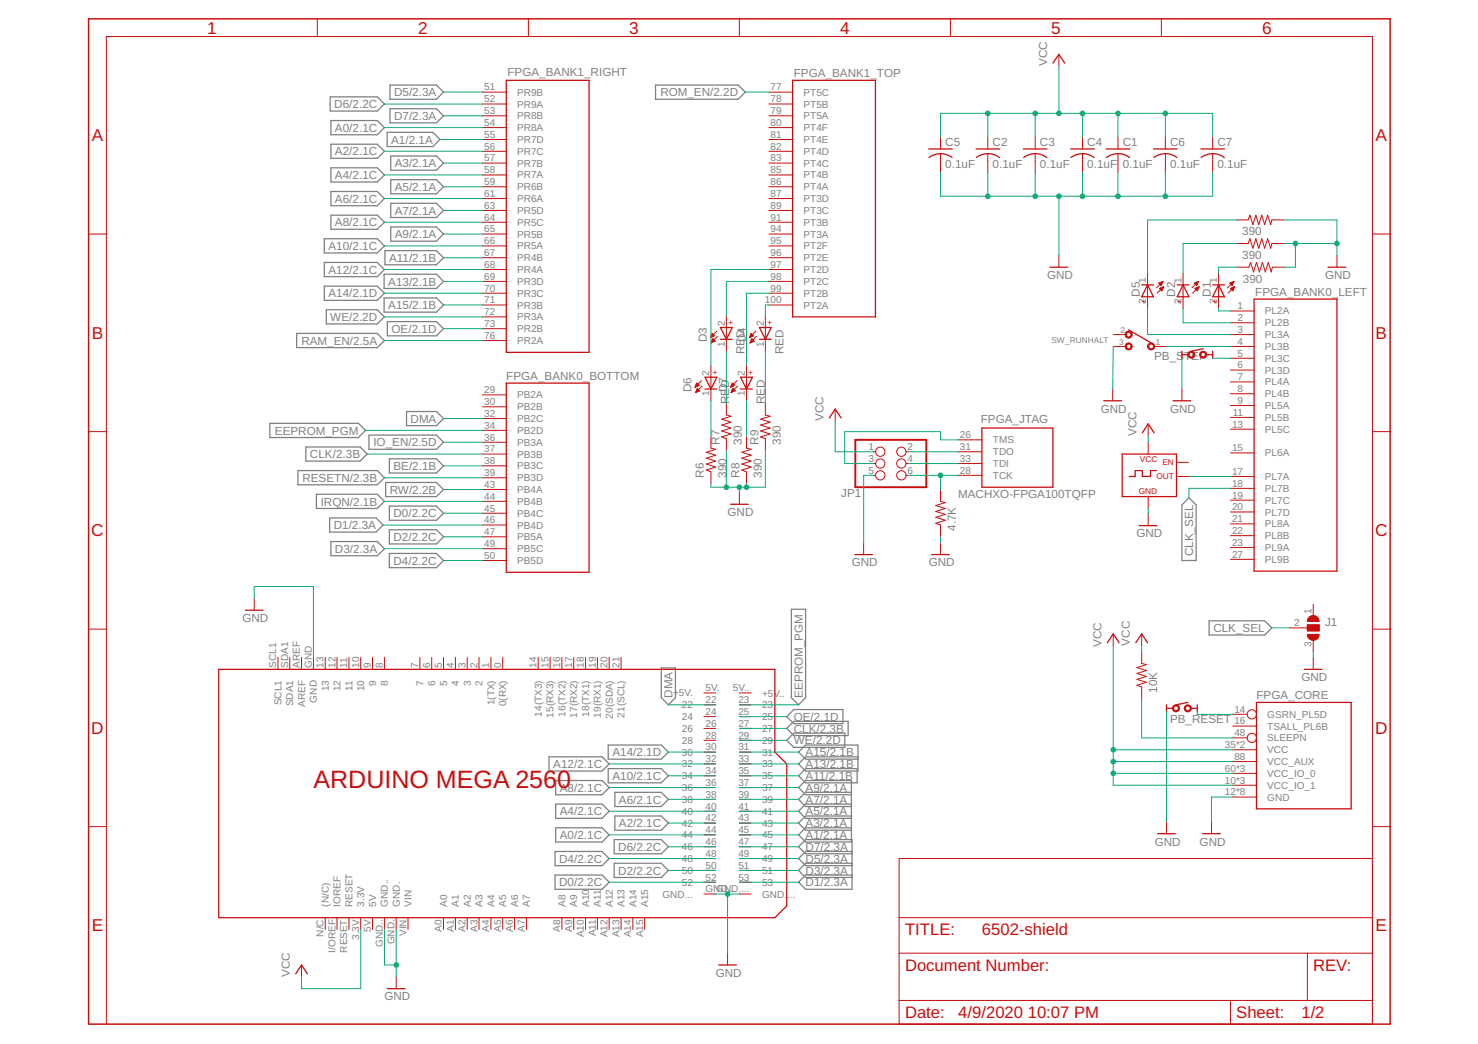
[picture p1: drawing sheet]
<svg xmlns="http://www.w3.org/2000/svg" width="297mm" height="210mm" viewBox="0 0 297 210" stroke-linecap="round" stroke-linejoin="round" font-family="sans-serif">
<g fill="none" stroke="#808080" stroke-width=".25">
<path d="M66.4 19.5h9.4l1.5 1.4-1.5 1.4h-9.4zM78.4 17.1h9.3l1.4 1.4-1.4 1.5h-9.3zM131.7 17.1h16.7l1.4 1.4-1.4 1.5h-16.7zM66.5 33.7h9.3l1.5 1.5-1.5 1.4h-9.3zM66.5 24.2h9.3l1.5 1.5-1.5 1.4h-9.3zM66.5 29h9.3l1.5 1.4-1.5 1.4h-9.3zM66.5 38.5h9.3l1.5 1.4-1.5 1.5h-9.3zM77.8 26.6h9.2l1.4 1.4-1.4 1.5h-9.2zM78.4 21.9h9.3l1.4 1.4-1.4 1.4h-9.3zM78.5 31.4h9.2l1.4 1.4-1.4 1.4h-9.2zM78.5 36.1h9.2l1.4 1.4-1.4 1.5h-9.2zM65.2 52.8h10.6l1.5 1.4-1.5 1.4h-10.6z"/>
<path d="M65.2 48h10.6l1.5 1.4-1.5 1.5h-10.6zM65.2 57.5h10.6l1.5 1.4-1.5 1.5h-10.6zM66.5 43.3h9.3l1.5 1.4-1.5 1.4h-9.3zM77.2 59.9h10.5l1.4 1.4-1.4 1.5h-10.5zM77.2 55.1h10.5l1.4 1.5-1.4 1.4h-10.5zM77.4 50.4h10.3l1.4 1.4-1.4 1.4h-10.3zM78.5 45.6h9.2l1.4 1.5-1.4 1.4h-9.2zM78.5 40.9h9.2l1.4 1.4-1.4 1.4h-9.2zM59.6 67h16.2l1.5 1.5-1.5 1.4h-16.2zM65.6 62.3h10.2l1.5 1.4-1.5 1.4h-10.2zM77.9 64.7h9.8l1.4 1.4-1.4 1.4h-9.8zM54.2 85.1h17.8l1.4 1.4-1.4 1.5h-17.8z"/>
<path d="M59.9 94.6h15.9l1.5 1.5-1.5 1.4h-15.9zM61.5 89.9h10.9l1.4 1.4-1.4 1.4h-10.9zM63.6 99.4h12.2l1.5 1.4-1.5 1.4h-12.2zM74.1 87.5h13.6l1.4 1.4-1.4 1.4h-13.6zM77.5 97h10.2l1.4 1.4-1.4 1.4h-10.2zM78.3 92.2h9.4l1.4 1.5-1.4 1.4h-9.4zM81.7 82.7h6l1.4 1.5-1.4 1.4h-6zM66.3 104.1h9.3l1.4 1.5-1.4 1.4h-9.3zM66.5 108.9h9.3l1.5 1.4-1.5 1.4h-9.3zM78.3 111.3h9.4l1.4 1.4-1.4 1.4h-9.4zM78.3 101.7h9.4l1.4 1.5-1.4 1.4h-9.4zM78.3 106.5h9.4l1.4 1.4-1.4 1.5h-9.4z"/>
<path d="M239 100.1l1.4 1.4v11.2h-2.9v-11.2zM132.9 134.3h2.8v6l-1.4 1.4-1.4-1.4zM159 122.5h2.9v17.8l-1.4 1.4-1.5-1.4zM243 124.8h11.2l1.4 1.4-1.4 1.5h-11.2zM110.3 152.2h10.7l1.4 1.4-1.4 1.4h-10.7zM111.7 156.9h9.3l1.4 1.4-1.4 1.5h-9.3zM122.2 149.8h10.7l1.4 1.4-1.4 1.4h-10.7zM122.2 154.5h10.7l1.4 1.5-1.4 1.4h-10.7zM123.6 159.3h9.3l1.4 1.4-1.4 1.5h-9.3zM158.1 144.1l1.4-1.4h9.9v2.8h-9.9zM158.1 146.5l1.4-1.5h11v2.9h-11zM159.5 147.4h10.3v2.9h-10.3l-1.4-1.5z"/>
<path d="M161.9 154.5h10.4v2.9h-10.4l-1.4-1.4zM171.1 159.8h-9.2l-1.4-1.5 1.4-1.4h9.2v12.4h-9.2l-1.4-1.4 1.4-1.5h9.2M171.1 159.3h-9.2l-1.4 1.4 1.4 1.5h9.2M172.4 152.2h-10.5l-1.4 1.4 1.4 1.4h10.5v-5.2h-10.5l-1.4 1.4 1.4 1.4h10.5M111.5 175.9h9.5l1.4 1.5-1.4 1.4h-9.5zM111.5 171.2h9.5l1.4 1.4-1.4 1.5h-9.5zM111.7 161.7h9.3l1.4 1.4-1.4 1.4h-9.3zM111.7 166.4h9.3l1.4 1.5-1.4 1.4h-9.3zM123.4 168.8h9.5l1.4 1.4-1.4 1.5h-9.5zM123.4 173.6h9.5l1.4 1.4-1.4 1.4h-9.5zM123.6 164.1h9.3l1.4 1.4-1.4 1.4h-9.3zM171.1 161.7h-9.2l-1.4 1.4 1.4 1.4h9.2"/>
<path d="M171.1 164.1h-9.2l-1.4 1.4 1.4 1.4h9.2M171.2 171.7h-9.3l-1.4-1.5 1.4-1.4h9.3v10h-9.3l-1.4-1.4 1.4-1.5h9.3M171.2 171.2h-9.3l-1.4 1.4 1.4 1.5h9.3M171.2 173.6h-9.3l-1.4 1.4 1.4 1.4h9.3"/>
</g>
<g fill="none" stroke="#c90d0c" stroke-width=".2">
<path d="M63.8 3.8v3.5M97 18.5h4.7M106.2 3.8v3.5M148.6 3.8v3.5M154.5 18.5h4.8M191 3.8v3.5M212.8 10.9v2.4M233.4 3.8v3.5M97 20.9h4.7M97 23.3h4.7M97 25.7h4.7M97 28h4.7"/>
<path d="M97 30.4h4.7M97 32.8h4.7M97 35.2h4.7M97 37.5h4.7M97 39.9h4.7M154.5 20.9h4.8M154.5 23.3h4.8M154.5 25.7h4.8M154.5 28h4.8M154.5 30.4h4.8M154.5 32.8h4.8M154.5 35.2h4.8"/>
<path d="M154.5 37.5h4.8M154.5 39.9h4.8M189 27.6v2.4M189 30.9v3.8M198.5 27.6v2.4M198.5 30.9v3.8M208 27.6v2.4M208 30.9v3.8M217.6 27.6v2.4M217.6 30.9v3.8M224.7 27.6v2.4M224.7 30.9v3.8"/>
<path d="M234.2 27.6v2.4M234.2 30.9v3.8M243.7 27.6v2.4M243.7 30.9v3.8M17.8 47.1h3.6M97 47.1h4.7M97 42.3h4.7M97 44.7h4.7M97 49.4h4.7M97 51.8h4.7M97 54.2h4.7M97 56.6h4.7"/>
<path d="M97 58.9h4.7M154.5 47.1h4.8M154.5 42.3h4.8M154.5 44.7h4.8M154.5 49.4h4.8M154.5 51.8h4.8M154.5 54.2h4.8M154.5 56.6h4.8M154.5 58.9h4.8M212.8 51.4v2.3M230.6 54.9v7.1M232.9 56.9h.7"/>
<path d="M233 57h.5M233 58l.8-.4-.3 .9zM233 58h.7M233.1 57.1h.4M233.2 56.8h.4M233.2 58.1h.4M233.2 57.9h.5M233.2 57.3h.2M233.3 58.3h.3M233.3 57.4h.1M233.4 58.4h.1M233.4 56.7h.3"/>
<path d="M233.4 57.8h.4M233.7 56.6h.1M233.7 57.7h.1M233.7 56.6l-1.3 1.3M233.7 56.6l-.3 .8-.5-.5M233.7 56.6l-.8 .3M233.8 57.6l-1.3 1.3M237.8 54.9v7.1M240 56.9h.7M240.1 57h.6M240.2 58l.8-.4-.4 .9zM240.2 58h.6"/>
<path d="M240.2 57.1h.4M240.3 56.8h.4M240.3 58.1h.5M240.3 57.9h.6M240.4 57.3h.2M240.4 58.3h.3M240.5 57.4h.1M240.5 58.4h.2M240.5 56.7h.3M240.6 57.8h.3M240.8 56.6h.1M240.8 57.7h.2"/>
<path d="M240.9 56.6l-1.4 1.3M240.9 56.6l-.4 .8-.5-.5M240.9 56.6l-.9 .3M241 57.6l-1.3 1.3M244.9 54.9v7.1M247.2 56.9h.6M247.3 57h.5M247.3 58l.8-.4-.3 .9zM247.3 58h.6M247.4 57.1h.4M247.4 56.8h.5M247.4 58.1h.5"/>
<path d="M247.4 57.9h.6M247.5 57.3h.2M247.5 58.3h.3M247.6 57.4h.1M247.6 58.4h.2M247.7 56.7h.2M247.7 57.8h.3M247.9 56.6h.1M248 57.7h.1M248 56.6l-1.3 1.3M248 56.6l-.4 .8-.4-.5M248 56.6l-.8 .3"/>
<path d="M248.1 57.6l-1.3 1.3M248.5 49h2.3l.4-1 .6 1.9 .6-1.9 .6 1.9 .6-1.9 .6 1.9 .6-1.9 .6 1.9 .2-.9h2.4M248.5 44.2h2.3l.4-.9 .6 1.9 .6-1.9 .6 1.9 .6-1.9 .6 1.9 .6-1.9 .6 1.9 .2-1h2.4M248.6 53.7h2.4l.3-.9 .6 1.9 .6-1.9 .6 1.9 .6-1.9 .6 1.9 .6-1.9 .6 1.9 .2-1h2.4M268.7 51.4v2.3M275.8 47.1h3.6M97 61.3h4.7M97 63.7h4.7M97 66.1h4.7M97 68.5h4.7M97 79.4h4.7M139.7 77.8h.1"/>
<path d="M139.7 77.7h.4M139.8 77.6h.6M139.8 78.9h.1M139.8 77.4h.7M139.8 78.8h.3M139.9 77.3h.5M139.9 78.7h.5M139.9 77.2h.4M140 78.6h.6M140 77.1h.1M140 78.4h.5M140 77l.5 .5-.8 .4z"/>
<path d="M140 78.3h.4M140.1 78.2h.2M140.1 78.1h.1M140.6 78.6l-.5-.5-.3 .8M140.6 78.6l-.8 .3M141 76.5l-1.3 1.4M141.1 77.6l-1.3 1.3M142.8 67.8h.1M142.8 67.7h.4M142.9 73.4v7.2M142.9 67.6h.5M142.9 68.9h.1"/>
<path d="M142.9 67.5h.7M142.9 68.8h.3M143 67.4h.4M143 68.7h.5M143 67.2h.3M143 68.6h.7M143.1 68.5h.5M143.1 67.1h.1M143.1 67l.5 .5-.8 .4zM143.1 68.4h.4M143.2 68.2h.2M143.2 68.1l-.3 .8"/>
<path d="M143.2 68.1l.5 .5M143.2 68.1h.1M143.7 68.6l-.8 .3M144.1 66.6l-1.3 1.3M144.2 67.6l-1.3 1.3M146 63.5v7.1M146.8 77.8h.2M146.9 77.7h.3M146.9 77.6h.6M146.9 78.9h.1M147 77.4h.6M147 78.8h.3"/>
<path d="M147 77.3h.5M147 78.7h.5M147.1 77.2h.3M147.1 78.6h.7M147.1 77.1h.2M147.1 78.4h.5M147.2 78.3h.3M147.2 77l.4 .5-.8 .4zM147.2 78.2h.2M147.3 78.1h.1M147.8 78.6l-.5-.5-.4 .8M147.8 78.6l-.9 .3"/>
<path d="M148.1 76.5l-1.3 1.4M148.2 77.6l-1.3 1.3M150 73.4v7.2M150.6 67.8h.2M150.7 67.7h.3M150.7 67.6h.6M150.7 68.9h.1M150.8 67.5h.6M150.8 68.8h.2M150.8 67.4h.5M150.8 68.7h.5M150.9 67.2h.3"/>
<path d="M150.9 68.6h.7M150.9 67.1h.2M150.9 68.5h.5M151 67l.4 .5-.8 .4zM151 68.4h.3M151 68.2h.2M151.1 68.1h.1M151.1 68.1l-.4 .8M151.1 68.1l.5 .5-.9 .3M151.9 66.6l-1.3 1.3M152 67.6l-1.3 1.3M153.8 63.5v7.1"/>
<path d="M154.5 61.3h4.8M223.6 78.2v2.4M223.7 67.3h2.4M223.7 69.7h2.4M232.1 69.7h2.3M237.5 78.2v2.4M247.3 67.3h4.7M247.3 69.7h4.7M247.3 62.5h4.7M247.3 64.9h4.7M247.3 72h4.7M247.3 74.4h4.7"/>
<path d="M247.3 76.8h4.7M247.3 79.2h4.7M17.8 86.8h3.6M97 81.8h4.7M97 84.2h4.7M97 86.5h4.7M97 88.9h4.7M97 91.3h4.7M97 93.7h4.7M97 96.1h4.7M97 98.4h4.7M142.9 87.7v2.4l.9 .2-1.9 .6 1.9 .6-1.9 .6 1.9 .6-1.9 .6 1.9 .6-1.9 .6 1 .4v2.3"/>
<path d="M146 81.1v2.3l.9 .3-1.9 .6 1.9 .6-1.9 .6 1.9 .6-1.9 .6 1.9 .5-1.9 .6 1 .4v2.4M148.6 99v2.4M150 87.7v2.4l1 .2-1.9 .6 1.9 .6-1.9 .6 1.9 .6-1.9 .6 1.9 .6-1.9 .6 .9 .4v2.3M153.8 81.1v2.3l1 .3-1.9 .6 1.9 .6-1.9 .6 1.9 .6-1.9 .6 1.9 .5-1.9 .6 .9 .4v2.4M167.9 82.3v2.3M175.5 95.6h.5M175.5 93.2h.5M175.5 90.8h.5M182.1 95.6h.5M182.1 93.2h.5M182.1 90.8h.5M189 98.4v2.4l1 .2-1.9 .6 1.9 .6-1.9 .6 1.9 .6-1.9 .6 1.9 .6-1.9 .6 .9 .4v2.3"/>
<path d="M192.6 88.4h4.7M192.6 95.6h4.7M192.6 93.2h4.7M192.6 90.8h4.7M230.8 85.2v2.4M230.8 88.9v2.4M230.8 99.8v2.4M236.5 93h2.3M236.7 95.8h2.4M247.3 81.5h4.7M247.3 83.9h4.7M247.3 86.3h4.7"/>
<path d="M247.3 91.1h4.7M247.3 95.8h4.7M247.3 98.2h4.7M275.8 86.8h3.6M97 100.8h4.7M97 103.2h4.7M97 105.6h4.7M97 107.9h4.7M97 110.3h4.7M97 112.7h4.7M173.6 109.1v2.4M189 109.1v2.4"/>
<path d="M230.8 103.3v2.4M247.3 100.6h4.7M247.3 102.9h4.7M247.3 105.3h4.7M247.3 107.7h4.7M247.3 110.1h4.7M247.3 112.5h4.7M17.8 126.5h3.6M51.1 120.3v2.4M55.9 132.2v2.4M58.2 132.2v2.4M60.6 132.2v2.4"/>
<path d="M63 132.2v2.4M65.4 132.2v2.4M67.7 132.2v2.4M70.1 132.2v2.4M72.5 132.2v2.4M74.9 132.2v2.4M77.3 132.2v2.4M84.4 132.2v2.4M86.8 132.2v2.4M89.1 132.2v2.4M91.5 132.2v2.4M93.9 132.2v2.4"/>
<path d="M96.3 132.2v2.4M98.7 132.2v2.4M101 132.2v2.4M108.2 132.2v2.4M110.6 132.2v2.4M112.9 132.2v2.4M115.3 132.2v2.4M117.7 132.2v2.4M120.1 132.2v2.4M122.4 132.2v2.4M124.8 132.2v2.4M141.5 139.3h2.3"/>
<path d="M148.6 139.3h2.4M223.7 127.4v2.4M229.4 131v2.4l1 .2-1.9 .6 1.9 .6-1.9 .6 1.9 .6-1.9 .6 1.9 .6-1.9 .6 .9 .3v2.4M229.4 127.4v2.4M259.2 126.2h3.5M262.7 125.6h2.4v1.3h-2.4zM263.9 121.5v2.4M263.9 128.6v2.4M263.9 132.2v2.4M275.8 126.5h3.6M141.5 141.7h2.3M141.5 144.1h2.3"/>
<path d="M141.5 146.5h2.3M141.5 148.8h2.3M141.5 151.2h2.3M141.5 153.6h2.3M141.5 156h2.3M141.5 158.3h2.3M148.6 141.7h2.4M148.6 144.1h2.4M148.6 146.5h2.4M148.6 148.8h2.4M148.6 151.2h2.4M148.6 153.6h2.4"/>
<path d="M148.6 156h2.4M148.6 158.3h2.4M247.8 143.6h2.9M247.8 146h4.7M247.8 148.4h2.9M247.8 150.7h4.7M247.8 153.1h4.7M247.8 155.5h4.7M247.8 157.9h4.7M17.8 166.2h3.6M141.5 160.7h2.3M141.5 163.1h2.3"/>
<path d="M141.5 165.5h2.3M141.5 167.9h2.3M141.5 170.2h2.3M141.5 172.6h2.3M141.5 175h2.3M141.5 177.4h2.3M141.5 179.7h2.3M148.6 160.7h2.4M148.6 163.1h2.4M148.6 165.5h2.4M148.6 167.9h2.4M148.6 170.2h2.4"/>
<path d="M148.6 172.6h2.4M148.6 175h2.4M148.6 177.4h2.4M148.6 179.7h2.4M234.4 165.2v2.4M243.5 165.2v2.4M247.8 160.3h4.7M275.8 172.6h-95.1v33.3h95.1v-198.6h-254.4v198.6M275.8 166.2h3.6M60.6 194v2.4M65.4 184.5v2.4M67.7 184.5v2.4"/>
<path d="M70.1 184.5v2.4M72.5 184.5v2.4M74.9 184.5v2.4M77.3 184.5v2.4M79.6 184.5v2.4M79.6 196.4v2.4M82 184.5v2.4M89.1 184.5v2.4M91.5 184.5v2.4M93.9 184.5v2.4M96.3 184.5v2.4M98.7 184.5v2.4"/>
<path d="M101 184.5v2.4M103.4 184.5v2.4M105.8 184.5v2.4M112.9 184.5v2.4M115.3 184.5v2.4M117.7 184.5v2.4M120.1 184.5v2.4M122.4 184.5v2.4M124.8 184.5v2.4M127.2 184.5v2.4M129.6 184.5v2.4M146.2 191.6v2.4"/>
<path d="M180.7 191.6h95.1M180.7 184.5h95.1M262.7 191.6v9.5M180.7 201.1h95.1M247.3 201.1v4.8"/>
<circle cx="176.9" cy="95.6" r=".93"/>
<circle cx="176.9" cy="90.8" r=".93"/>
<circle cx="176.9" cy="93.2" r=".93"/>
<circle cx="181.1" cy="95.6" r=".93"/>
<circle cx="181.1" cy="90.8" r=".93"/>
<circle cx="181.1" cy="93.2" r=".93"/>
<circle cx="251.6" cy="143.6" r=".93"/>
<circle cx="251.6" cy="148.4" r=".93"/>
</g>
<g fill="none" stroke="#c90d0c" stroke-width=".25">
<path d="M101.7 16.2h16.7v54.6h-16.7zM159.3 16.2h16.6v47.5h-16.6zM211.6 12.7l1.2-1.8 1.2 1.8M186.6 30h4.8M186.7 31.7a3.8 3.8 0 0 1 4.6 0M196.2 30h4.7M196.2 31.7a3.8 3.8 0 0 1 4.7 0M205.7 30h4.7M205.7 31.7a3.8 3.8 0 0 1 4.7 0M215.2 30h4.7M215.2 31.7a3.8 3.8 0 0 1 4.7 0M222.3 30h4.8"/>
<path d="M222.4 31.7a3.8 3.8 0 0 1 4.6 0M231.8 30h4.8M231.9 31.7a3.8 3.8 0 0 1 4.6 0M241.3 30h4.8M241.4 31.7a3.8 3.8 0 0 1 4.6 0M211 53.7h3.6M229.4 57.3h2.4M230.6 57.3l1.2 2.4h-2.4zM236.6 57.3h2.4M237.8 57.3l1.2 2.4h-2.4zM243.7 57.3h2.4M244.9 57.3l1.2 2.4h-2.4z"/>
<path d="M266.9 53.7h3.6M101.7 77h16.7v38.1h-16.7zM141.7 75.8h2.4l-1.2 2.4zM141.7 78.2h2.4M144.8 65.8h2.4l-1.2 2.4zM144.8 68.2h2.4M148.8 78.2h2.4M148.8 75.8h2.4l-1.2 2.4zM152.6 68.2h2.4M152.6 65.8h2.4l-1.2 2.4zM226.8 66.3l4.6 2.6M237.5 71.3h1.2"/>
<path d="M237.5 70.6v1.4M241.8 70.1l-2.4 .5M242.5 71.3h1.2M243.7 70.6v1.4M252 60.1h16.7v54.7h-16.7zM166.7 84l1.2-1.7 1.1 1.7M197.3 86.1h14.3v11.9h-14.3zM221.8 80.6h3.6M225.5 91.3h11v8.5h-11zM229.6 87l1.2-1.8 1.1 1.8M232.4 94.6h-1.2v1.2h-1.6v-1.2h-1.5v1.2h-1.2M235.8 80.6h3.5"/>
<path d="M146.8 101.4h3.6M171.8 111.5h3.5M187.2 111.5h3.6M229 105.7h3.5M44 134.6h111.7v16.6l2.4 2.4v28.5l-2.4 2.4h-111.7zM49.3 122.7h3.6M222.5 129.2l1.2-1.8 1.2 1.8M228.3 129.2l1.1-1.8 1.2 1.8M262.1 134.6h3.6M234.4 142.4h1.2M234.4 141.7v1.4M238.7 141.2l-2.4 .5"/>
<path d="M239.4 142.4h1.2M240.6 141.7v1.4M252.5 141.2h19v21.4h-19zM232.7 167.6h3.5M241.7 167.6h3.6M59.4 195.8l1.2-1.8 1.2 1.8M77.9 198.8h3.5M144.4 194h3.6"/>
</g>
<g fill="#c90d0c" stroke="#c90d0c" stroke-width=".2">
<path d="M235.8 141.9a.71 .71 0 0 1 1.2 .2 .71 .71 0 0 1-.5 1 .71 .71 0 0 1-.9-.7h.3a.48 .48 0 0 1 .6-.4 .48 .48 0 0 1 .2 .7 .48 .48 0 0 1-.8-.1v-.2h-.3z" fill-rule="evenodd"/>
<path d="M238.2 141.9a.71 .71 0 0 1 1.1 .2 .71 .71 0 0 1-.4 1 .71 .71 0 0 1-.9-.7h.3a.48 .48 0 0 1 .6-.4 .48 .48 0 0 1 .1 .8 .48 .48 0 0 1-.7-.2v-.2h-.3z" fill-rule="evenodd"/>
<path d="M230.8 69.2a.71 .71 0 0 1 1.2 .1 .71 .71 0 0 1-.5 1 .71 .71 0 0 1-.9-.6h.3a.48 .48 0 0 1 .6-.5 .48 .48 0 0 1 .2 .8 .48 .48 0 0 1-.8-.2v-.1h-.3z" fill-rule="evenodd"/>
<path d="M226.3 69.2a.72 .72 0 0 1 1.1 0 .72 .72 0 0 1-.3 1.1 .72 .72 0 0 1-1-.6h.3a.47 .47 0 0 1 .6-.4 .47 .47 0 0 1 .1 .7 .47 .47 0 0 1-.7-.2v-.1h-.3z" fill-rule="evenodd"/>
<path d="M226.3 66.8a.72 .72 0 0 1 1.1 .1 .72 .72 0 0 1-.4 1.1 .72 .72 0 0 1-.9-.7h.3a.47 .47 0 0 1 .6-.4 .47 .47 0 0 1 .1 .8 .47 .47 0 0 1-.7-.3v-.1h-.3z" fill-rule="evenodd"/>
<path d="M238.9 70.8a.71 .71 0 0 1 1.1 .2 .71 .71 0 0 1-.4 1 .71 .71 0 0 1-.9-.7h.3a.48 .48 0 0 1 .6-.5 .48 .48 0 0 1 .2 .8 .48 .48 0 0 1-.8-.1v-.2h-.3z" fill-rule="evenodd"/>
<path d="M241.3 70.8a.71 .71 0 0 1 1.1 .2 .71 .71 0 0 1-.4 1 .71 .71 0 0 1-.9-.7h.2a.47 .47 0 0 1 .7-.4 .47 .47 0 0 1 .1 .8 .47 .47 0 0 1-.7-.2l-.1-.2h-.2z" fill-rule="evenodd"/>
<path d="M262.7 127.6h2.4a1.19 1.19 0 0 1-1.2 1.2 1.19 1.19 0 0 1-1.2-1.2z" fill-rule="evenodd"/>
<path d="M263.1 124a1.2 1.2 0 0 1 1.3-.1 1.2 1.2 0 0 1 .7 1h-2.4l.1-.4z" fill-rule="evenodd"/>
</g>
<path d="M17.8 3.8h261.6v202.1h-261.6z" fill="none" stroke="#c90d0c" stroke-width=".3"/>
<path d="M171.9 88.4h14.3v9.6h-14.3z" fill="none" stroke="#c90d0c" stroke-width=".38"/>
<path d="M262.7 125.6h2.4v1.2h-2.4z" fill="#c90d0c" stroke="#c90d0c" stroke-width=".2"/>
<g fill="none" stroke="#0dab76" stroke-width=".2">
<path d="M89.1 18.5h7.9M149.8 18.5h4.7M212.8 13.3v9.5M77.3 20.9h19.7M77.3 25.7h19.7M77.3 30.4h19.7M77.3 35.2h19.7M77.3 39.9h19.7M88.4 28h8.6M89.1 37.5h7.9M89.1 32.8h7.9M89.1 23.3h7.9"/>
<path d="M189 34.7v4.8h54.7v-4.8M189 27.6v-4.8h54.7v4.8M198.5 22.8v4.8M198.5 34.7v4.8M208 22.8v4.8M208 34.7v4.8M212.8 39.5v11.9M217.6 22.8v4.8M217.6 34.7v4.8M224.7 22.8v4.8M224.7 34.7v4.8M234.2 22.8v4.8"/>
<path d="M234.2 34.7v4.8M77.3 44.7h19.7M77.3 49.4h19.7M77.3 54.2h19.7M77.3 58.9h19.7M89.1 56.6h7.9M89.1 51.8h7.9M89.1 47.1h7.9M89.1 42.3h7.9M154.5 54.2h-11.6v19.2M154.5 56.6h-8.5v6.9M154.5 58.9h-4.5v14.5"/>
<path d="M248.5 44.2h-17.9v10.7M248.5 49h-10.7v5.9M248.6 53.7h-3.7v1.2M258 44.2h10.7v7.2M258 49h10.7M260.3 49v4.7h-2.2M77.3 63.7h19.7M77.3 68.5h19.7M89.1 66.1h7.9M89.1 61.3h7.9M146 70.6v10.5M153.8 70.6v10.5"/>
<path d="M154.5 61.3h-.7v2.2M223.7 69.7l-.1 8.5M230.6 62v5.3h16.7M234.4 69.7h12.9M237.5 72v6.2M237.8 62v2.9h9.5M243.7 72h3.6M244.9 62v.5h2.4M73.4 86.5h23.6M73.8 91.3h23.2M77.3 96.1h19.7M89.1 98.4h7.9"/>
<path d="M89.1 88.9h7.9M89.1 93.7h7.9M89.1 84.2h7.9M142.9 80.6v7.1M146 90.6v7.4M148.6 98v1M150 80.6v7.1M150 97.2v.8M153.8 90.6v7.4h-10.9v-.8M167.9 84.6v6.2h7.6M175.5 95.6h-1.9v13.5M182.6 95.6h10"/>
<path d="M182.6 90.8h10M182.6 93.2h10M189 95.6v2.8M192.6 88.4h-3.6v-1.6h-19.2v6.4h5.7M230.8 87.6v1.3M239.1 95.8h8.2M247.3 98.2h-8.3v1.9M77 105.6h20M77.3 110.3h19.7M77.3 100.8h19.7M89.1 112.7h7.9M89.1 107.9h7.9"/>
<path d="M89.1 103.2h7.9M189 107.9v1.2M230.8 102.2v1.1M51.1 120.3v-2.4h11.9v14.3M223.7 129.8v28.1h24.1M229.4 129.8v1.2M255.6 126.2h3.6M263.9 131v1.2M122.4 153.6h21.4M122.4 158.3h21.4M134.3 151.2h9.5M134.3 156h9.5"/>
<path d="M134.3 141.7h9.5M148.6 144.1h9.5M148.6 151.2h11.9M148.6 153.6h11.9M148.6 156h11.9M148.6 158.3h11.9M148.6 148.8h9.5M148.6 146.5h9.5M148.6 141.7h11.9M223.7 155.5h24.1M223.7 153.1h24.1M223.7 150.7h24.1"/>
<path d="M229.4 140.5v7.9h18.4M234.4 143.1v22.1M240.6 143.1v.5h7.2M122.4 163.1h21.4M122.4 177.4h21.4M122.4 172.6h21.4M122.4 167.9h21.4M134.3 160.7h9.5M134.3 165.5h9.5M134.3 170.2h9.5M134.3 175h9.5M143.8 179.7h4.8"/>
<path d="M146.2 179.7v11.9M148.6 160.7h11.9M148.6 163.1h11.9M148.6 165.5h11.9M148.6 177.4h12.1M148.6 170.2h11.9M148.6 172.6h11.9M148.6 167.9h11.9M148.6 175h11.9M247.8 160.3h-4.3v4.9M72.5 186.9v11.9h-11.9v-2.4M77.3 186.9v7.1h2.3"/>
<path d="M79.6 186.9v9.5"/>
</g>
<g fill="#0dab76" stroke="#0dab76" stroke-width=".2">
<circle cx="79.6" cy="194" r=".47"/>
<circle cx="212.8" cy="39.5" r=".47"/>
<circle cx="217.6" cy="39.5" r=".47"/>
<circle cx="224.7" cy="39.5" r=".47"/>
<circle cx="208" cy="39.5" r=".47"/>
<circle cx="198.5" cy="39.5" r=".47"/>
<circle cx="234.2" cy="39.5" r=".47"/>
<circle cx="146.2" cy="179.7" r=".47"/>
<circle cx="268.7" cy="49" r=".47"/>
<circle cx="260.3" cy="49" r=".47"/>
<circle cx="146" cy="98" r=".47"/>
<circle cx="150" cy="98" r=".47"/>
<circle cx="148.6" cy="98" r=".47"/>
<circle cx="212.8" cy="22.8" r=".47"/>
<circle cx="217.6" cy="22.8" r=".47"/>
<circle cx="224.7" cy="22.8" r=".47"/>
<circle cx="208" cy="22.8" r=".47"/>
<circle cx="198.5" cy="22.8" r=".47"/>
<circle cx="234.2" cy="22.8" r=".47"/>
<circle cx="223.7" cy="155.5" r=".47"/>
<circle cx="223.7" cy="153.1" r=".47"/>
<circle cx="223.7" cy="150.7" r=".47"/>
<circle cx="189" cy="95.6" r=".47"/>
</g>
<g font-size="5" fill="#c90d0c">
<text x="63" y="158.4">ARDUINO MEGA 256</text>
<text x="112" y="158.4">0</text>
</g>
<g font-size="3.5" fill="#c90d0c">
<text x="41.6" y="6.8">1</text>
<text x="84" y="6.8">2</text>
<text x="126.4" y="6.8">3</text>
<text x="168.8" y="6.8">4</text>
<text x="211.3" y="6.8">5</text>
<text x="253.7" y="6.8">6</text>
<text x="18.4" y="28.4">A</text>
<text x="276.5" y="28.4">A</text>
<text x="18.4" y="68.1">B</text>
<text x="276.5" y="68.1">B</text>
<text x="18.3" y="107.8">C</text>
<text x="276.4" y="107.8">C</text>
<text x="18.3" y="147.5">D</text>
<text x="276.4" y="147.5">D</text>
<text x="18.4" y="187.3">E</text>
<text x="276.5" y="187.3">E</text>
</g>
<g font-size="3.3" fill="#c90d0c">
<text x="181.9" y="188.1">TITLE:</text>
<text x="197.3" y="188.1">6502-shield</text>
<text x="181.9" y="195.2">Document Number:</text>
<text x="263.9" y="195.2">REV:</text>
<text x="181.9" y="204.7">Date:</text>
<text x="192.6" y="204.7">4/9/2020</text>
<text x="206.6" y="204.7">10:07 PM</text>
<text x="248.5" y="204.7">Sheet:</text>
<text x="261.5" y="204.7">1/2</text>
</g>
<g font-size="2.3" fill="#808080">
<text x="102" y="15.2">FPGA_BANK1_RIGHT</text>
<text x="159.5" y="15.4">FPGA_BANK1_TOP</text>
<text x="210.4" y="13.3" transform="rotate(-90 210.4 13.3)">VCC</text>
<text x="67.2" y="21.7">D6/2.2C</text>
<text x="79.2" y="19.4">D5/2.3A</text>
<text x="132.7" y="19.4">ROM_EN/2.2D</text>
<text x="67.3" y="26.5">A0/2.1C</text>
<text x="78.6" y="28.9">A1/2.1A</text>
<text x="79.2" y="24.1">D7/2.3A</text>
<text x="190" y="29.3">C5</text>
<text x="199.5" y="29.3">C2</text>
<text x="209" y="29.3">C3</text>
<text x="218.5" y="29.3">C4</text>
<text x="225.6" y="29.3">C1</text>
<text x="235.2" y="29.3">C6</text>
<text x="244.7" y="29.3">C7</text>
<text x="67.3" y="31.3">A2/2.1C</text>
<text x="79.3" y="33.6">A3/2.1A</text>
<text x="190" y="33.9">0.1uF</text>
<text x="199.5" y="33.9">0.1uF</text>
<text x="209" y="33.9">0.1uF</text>
<text x="218.5" y="33.9">0.1uF</text>
<text x="225.6" y="33.9">0.1uF</text>
<text x="235.2" y="33.9">0.1uF</text>
<text x="244.7" y="33.9">0.1uF</text>
<text x="67.3" y="36">A4/2.1C</text>
<text x="67.3" y="40.8">A6/2.1C</text>
<text x="79.3" y="38.4">A5/2.1A</text>
<text x="67.3" y="45.5">A8/2.1C</text>
<text x="79.3" y="47.9">A9/2.1A</text>
<text x="79.3" y="43.1">A7/2.1A</text>
<text x="249.7" y="47.3">390</text>
<text x="66" y="50.3">A10/2.1C</text>
<text x="78.2" y="52.7">A11/2.1B</text>
<text x="249.7" y="52.1">390</text>
<text x="66" y="55">A12/2.1C</text>
<text x="66" y="59.8">A14/2.1D</text>
<text x="78" y="57.4">A13/2.1B</text>
<text x="210.4" y="56.1">GND</text>
<text x="229.1" y="59.7" transform="rotate(-90 229.1 59.7)">D5</text>
<text x="236.2" y="59.7" transform="rotate(-90 236.2 59.7)">D2</text>
<text x="243.3" y="59.7" transform="rotate(-90 243.3 59.7)">D1</text>
<text x="249.8" y="56.8">390</text>
<text x="252.3" y="59.4">FPGA_BANK0_LEFT</text>
<text x="266.3" y="56.1">GND</text>
<text x="66.4" y="64.5">WE/2.2D</text>
<text x="78" y="62.2">A15/2.1B</text>
<text x="60.6" y="69.3">RAM_EN/2.5A</text>
<text x="78.7" y="66.9">OE/2.1D</text>
<text x="142.1" y="68.9" transform="rotate(-90 142.1 68.9)">D3</text>
<text x="149.6" y="71.3" transform="rotate(-90 149.6 71.3)">REDD4</text>
<text x="157.5" y="71.3" transform="rotate(-90 157.5 71.3)">RED</text>
<text x="101.7" y="76.3">FPGA_BANK0_BOTTOM</text>
<text x="231.9" y="72.4">PB_S</text>
<text x="238" y="72.4">TEP</text>
<text x="139" y="78.8" transform="rotate(-90 139 78.8)">D6</text>
<text x="146.6" y="81.2" transform="rotate(-90 146.6 81.2)">REDD7</text>
<text x="153.7" y="81.2" transform="rotate(-90 153.7 81.2)">RED</text>
<text x="221.2" y="83">GND</text>
<text x="235.2" y="83">GND</text>
<text x="55.3" y="87.4">EEPROM_PGM</text>
<text x="75" y="89.8">IO_EN/2.5D</text>
<text x="82.5" y="85">DMA</text>
<text x="144.6" y="89.4" transform="rotate(-90 144.6 89.4)">R7</text>
<text x="149.1" y="89.4" transform="rotate(-90 149.1 89.4)">390</text>
<text x="152.4" y="89.4" transform="rotate(-90 152.4 89.4)">R9</text>
<text x="156.9" y="89.4" transform="rotate(-90 156.9 89.4)">390</text>
<text x="165.5" y="84.6" transform="rotate(-90 165.5 84.6)">VCC</text>
<text x="197.1" y="85.1">FPGA_JTAG</text>
<text x="228.4" y="87.6" transform="rotate(-90 228.4 87.6)">VCC</text>
<text x="62.3" y="92.1">CLK/2.3B</text>
<text x="79.1" y="94.5">BE/2.1B</text>
<text x="60.8" y="96.9">RESETN/2.3B</text>
<text x="64.5" y="101.6">IRQN/2.1B</text>
<text x="78.3" y="99.3">RW/2.2B</text>
<text x="141.5" y="96" transform="rotate(-90 141.5 96)">R6</text>
<text x="146" y="96" transform="rotate(-90 146 96)">390</text>
<text x="148.6" y="96" transform="rotate(-90 148.6 96)">R8</text>
<text x="153.1" y="96" transform="rotate(-90 153.1 96)">390</text>
<text x="169" y="100">JP1</text>
<text x="192.6" y="100.1">MACHXO-FPGA100TQFP</text>
<text x="67.1" y="106.4">D1/2.3A</text>
<text x="79.1" y="104">D0/2.2C</text>
<text x="146.2" y="103.8">GND</text>
<text x="192.1" y="106.7" transform="rotate(-90 192.1 106.7)">4.7K</text>
<text x="67.3" y="111.2">D3/2.3A</text>
<text x="79.1" y="113.5">D4/2.2C</text>
<text x="79.1" y="108.8">D2/2.2C</text>
<text x="171.2" y="113.9">GND</text>
<text x="186.6" y="113.9">GND</text>
<text x="228.4" y="108.1">GND</text>
<text x="239.8" y="111.8" transform="rotate(-90 239.8 111.8)">CLK_SEL</text>
<text x="48.7" y="125.1">GND</text>
<text x="266.3" y="125.9">J1</text>
<text x="221.4" y="130.1" transform="rotate(-90 221.4 130.1)">VCC</text>
<text x="227.1" y="129.8" transform="rotate(-90 227.1 129.8)">VCC</text>
<text x="243.8" y="127.1">CLK_SEL</text>
<text x="261.5" y="136.9">GND</text>
<text x="135.2" y="140.3" transform="rotate(-90 135.2 140.3)">DMA</text>
<text x="161.3" y="140.3" transform="rotate(-90 161.3 140.3)">EEPROM_PGM</text>
<text x="232.5" y="139.3" transform="rotate(-90 232.5 139.3)">10K</text>
<text x="252.5" y="140.5">FPGA_CORE</text>
<text x="159.5" y="144.9">OE/2.1D</text>
<text x="159.5" y="149.7">WE/2.2D</text>
<text x="159.5" y="147.3">CLK/2.3B</text>
<text x="235.2" y="145.3">PB_RESET</text>
<text x="111.2" y="154.4">A12/2.1C</text>
<text x="123.1" y="152.1">A14/2.1D</text>
<text x="161.9" y="152">A15/2.1B</text>
<text x="161.9" y="154.4">A13/2.1B</text>
<text x="112.5" y="159.2">A8/2.1C</text>
<text x="123.1" y="156.8">A10/2.1C</text>
<text x="124.4" y="161.6">A6/2.1C</text>
<text x="161.9" y="156.8">A11/2.1B</text>
<text x="161.9" y="159.2">A9/2.1A</text>
<text x="161.9" y="161.6">A7/2.1A</text>
<text x="112.5" y="163.9">A4/2.1C</text>
<text x="124.4" y="166.3">A2/2.1C</text>
<text x="161.9" y="163.9">A5/2.1A</text>
<text x="161.9" y="166.3">A3/2.1A</text>
<text x="112.4" y="173.5">D4/2.2C</text>
<text x="112.5" y="168.7">A0/2.1C</text>
<text x="124.3" y="171.1">D6/2.2C</text>
<text x="161.9" y="171.1">D7/2.3A</text>
<text x="161.9" y="173.5">D5/2.3A</text>
<text x="161.9" y="168.7">A1/2.1A</text>
<text x="232.1" y="170">GND</text>
<text x="241.1" y="170">GND</text>
<text x="112.4" y="178.2">D0/2.2C</text>
<text x="124.3" y="175.8">D2/2.2C</text>
<text x="161.9" y="178.2">D1/2.3A</text>
<text x="161.9" y="175.8">D3/2.3A</text>
<text x="58.2" y="196.4" transform="rotate(-90 58.2 196.4)">VCC</text>
<text x="143.8" y="196.4">GND</text>
<text x="77.3" y="201.2">GND</text>
</g>
<g font-size="2" fill="#808080">
<text x="97.3" y="18.2">51</text>
<text x="97.3" y="20.6">52</text>
<text x="97.3" y="22.9">53</text>
<text x="103.9" y="19.2">PR9B</text>
<text x="103.9" y="21.6">PR9A</text>
<text x="103.9" y="24">PR8B</text>
<text x="154.9" y="18.2">77</text>
<text x="154.9" y="20.6">78</text>
<text x="154.9" y="22.9">79</text>
<text x="161.5" y="19.2">PT5C</text>
<text x="161.5" y="21.6">PT5B</text>
<text x="161.5" y="24">PT5A</text>
<text x="97.3" y="25.3">54</text>
<text x="97.3" y="27.7">55</text>
<text x="103.9" y="26.4">PR8A</text>
<text x="103.9" y="28.8">PR7D</text>
<text x="154.9" y="25.3">80</text>
<text x="154.9" y="27.7">81</text>
<text x="161.5" y="26.4">PT4F</text>
<text x="161.5" y="28.8">PT4E</text>
<text x="97.3" y="30.1">56</text>
<text x="97.3" y="32.5">57</text>
<text x="97.3" y="34.8">58</text>
<text x="103.9" y="31.1">PR7C</text>
<text x="103.9" y="33.5">PR7B</text>
<text x="103.9" y="35.9">PR7A</text>
<text x="154.9" y="30.1">82</text>
<text x="154.9" y="32.5">83</text>
<text x="154.9" y="34.8">85</text>
<text x="161.5" y="31.1">PT4D</text>
<text x="161.5" y="33.5">PT4C</text>
<text x="161.5" y="35.9">PT4B</text>
<text x="97.3" y="37.2">59</text>
<text x="97.3" y="39.6">61</text>
<text x="97.3" y="42">63</text>
<text x="103.9" y="38.3">PR6B</text>
<text x="103.9" y="40.6">PR6A</text>
<text x="154.9" y="37.2">86</text>
<text x="154.9" y="39.6">87</text>
<text x="154.9" y="42">89</text>
<text x="161.5" y="38.3">PT4A</text>
<text x="161.5" y="40.6">PT3D</text>
<text x="97.3" y="44.4">64</text>
<text x="97.3" y="46.7">65</text>
<text x="103.9" y="43">PR5D</text>
<text x="103.9" y="45.4">PR5C</text>
<text x="103.9" y="47.8">PR5B</text>
<text x="154.9" y="44.4">91</text>
<text x="154.9" y="46.7">94</text>
<text x="161.5" y="43">PT3C</text>
<text x="161.5" y="45.4">PT3B</text>
<text x="161.5" y="47.8">PT3A</text>
<text x="97.3" y="49.1">66</text>
<text x="97.3" y="51.5">67</text>
<text x="97.3" y="53.9">68</text>
<text x="103.9" y="50.2">PR5A</text>
<text x="103.9" y="52.5">PR4B</text>
<text x="154.9" y="49.1">95</text>
<text x="154.9" y="51.5">96</text>
<text x="154.9" y="53.9">97</text>
<text x="161.5" y="50.2">PT2F</text>
<text x="161.5" y="52.5">PT2E</text>
<text x="97.3" y="56.2">69</text>
<text x="97.3" y="58.6">70</text>
<text x="103.9" y="54.9">PR4A</text>
<text x="103.9" y="57.3">PR3D</text>
<text x="103.9" y="59.7">PR3C</text>
<text x="154.9" y="56.2">98</text>
<text x="154.9" y="58.6">99</text>
<text x="161.5" y="54.9">PT2D</text>
<text x="161.5" y="57.3">PT2C</text>
<text x="161.5" y="59.7">PT2B</text>
<text x="230.3" y="57" transform="rotate(-90 230.3 57)">1</text>
<text x="237.4" y="57" transform="rotate(-90 237.4 57)">1</text>
<text x="244.6" y="57" transform="rotate(-90 244.6 57)">1</text>
<text x="97.3" y="61">71</text>
<text x="97.3" y="63.4">72</text>
<text x="97.3" y="65.8">73</text>
<text x="103.9" y="62">PR3B</text>
<text x="103.9" y="64.4">PR3A</text>
<text x="145.6" y="65.5" transform="rotate(-90 145.6 65.5)">2</text>
<text x="153.5" y="65.5" transform="rotate(-90 153.5 65.5)">2</text>
<text x="153.7" y="61">100</text>
<text x="161.5" y="62">PT2A</text>
<text x="230.3" y="61.1" transform="rotate(-90 230.3 61.1)">2</text>
<text x="237.4" y="61.1" transform="rotate(-90 237.4 61.1)">2</text>
<text x="244.6" y="61.1" transform="rotate(-90 244.6 61.1)">2</text>
<text x="248.7" y="62.2">1</text>
<text x="248.7" y="64.6">2</text>
<text x="254.2" y="63.2">PL2A</text>
<text x="254.2" y="65.6">PL2B</text>
<text x="97.3" y="68.1">76</text>
<text x="103.9" y="66.8">PR2B</text>
<text x="103.9" y="69.2">PR2A</text>
<text x="145.6" y="69.7" transform="rotate(-90 145.6 69.7)">1</text>
<text x="153.5" y="69.7" transform="rotate(-90 153.5 69.7)">1</text>
<text x="248.7" y="66.9">3</text>
<text x="248.7" y="69.3">4</text>
<text x="248.7" y="71.7">5</text>
<text x="254.2" y="68">PL3A</text>
<text x="254.2" y="70.4">PL3B</text>
<text x="142.6" y="75.5" transform="rotate(-90 142.6 75.5)">2</text>
<text x="149.7" y="75.5" transform="rotate(-90 149.7 75.5)">2</text>
<text x="248.7" y="74.1">6</text>
<text x="248.7" y="76.5">7</text>
<text x="254.2" y="72.7">PL3C</text>
<text x="254.2" y="75.1">PL3D</text>
<text x="254.2" y="77.5">PL4A</text>
<text x="97.3" y="79.1">29</text>
<text x="97.3" y="81.4">30</text>
<text x="97.3" y="83.8">32</text>
<text x="103.9" y="80.1">PB2A</text>
<text x="103.9" y="82.5">PB2B</text>
<text x="142.6" y="79.7" transform="rotate(-90 142.6 79.7)">1</text>
<text x="149.7" y="79.7" transform="rotate(-90 149.7 79.7)">1</text>
<text x="247.8" y="83.6">11</text>
<text x="248.7" y="78.8">8</text>
<text x="248.7" y="81.2">9</text>
<text x="254.2" y="79.9">PL4B</text>
<text x="254.2" y="82.3">PL5A</text>
<text x="97.3" y="86.2">34</text>
<text x="97.3" y="88.6">36</text>
<text x="103.9" y="84.9">PB2C</text>
<text x="103.9" y="87.2">PB2D</text>
<text x="103.9" y="89.6">PB3A</text>
<text x="192.9" y="88.1">26</text>
<text x="199.5" y="89.2">TMS</text>
<text x="247.6" y="86">13</text>
<text x="254.2" y="84.6">PL5B</text>
<text x="254.2" y="87">PL5C</text>
<text x="97.3" y="91">37</text>
<text x="97.3" y="93.3">38</text>
<text x="97.3" y="95.7">39</text>
<text x="103.9" y="92">PB3B</text>
<text x="103.9" y="94.4">PB3C</text>
<text x="174.5" y="90.5">1</text>
<text x="174.5" y="92.9">3</text>
<text x="174.5" y="95.2">5</text>
<text x="182.4" y="90.5">2</text>
<text x="182.4" y="92.9">4</text>
<text x="182.4" y="95.2">6</text>
<text x="192.9" y="95.2">28</text>
<text x="192.9" y="92.9">33</text>
<text x="192.9" y="90.5">31</text>
<text x="199.5" y="93.9">TDI</text>
<text x="199.5" y="91.5">TDO</text>
<text x="247.6" y="90.7">15</text>
<text x="247.6" y="95.5">17</text>
<text x="254.2" y="91.8">PL6A</text>
<text x="97.3" y="98.1">43</text>
<text x="97.3" y="100.5">44</text>
<text x="103.9" y="96.8">PB3D</text>
<text x="103.9" y="99.1">PB4A</text>
<text x="103.9" y="101.5">PB4B</text>
<text x="199.5" y="96.3">TCK</text>
<text x="247.6" y="97.9">18</text>
<text x="247.6" y="100.2">19</text>
<text x="254.2" y="96.5">PL7A</text>
<text x="254.2" y="98.9">PL7B</text>
<text x="254.2" y="101.3">PL7C</text>
<text x="97.3" y="102.8">45</text>
<text x="97.3" y="105.2">46</text>
<text x="97.3" y="107.6">47</text>
<text x="103.9" y="103.9">PB4C</text>
<text x="103.9" y="106.3">PB4D</text>
<text x="247.6" y="102.6">20</text>
<text x="247.6" y="105">21</text>
<text x="247.6" y="107.4">22</text>
<text x="254.2" y="103.7">PL7D</text>
<text x="254.2" y="106">PL8A</text>
<text x="97.3" y="110">49</text>
<text x="97.3" y="112.4">50</text>
<text x="103.9" y="108.7">PB5A</text>
<text x="103.9" y="111">PB5C</text>
<text x="103.9" y="113.4">PB5D</text>
<text x="247.6" y="109.7">23</text>
<text x="247.6" y="112.1">27</text>
<text x="254.2" y="108.4">PL8B</text>
<text x="254.2" y="110.8">PL9A</text>
<text x="254.2" y="113.2">PL9B</text>
<text x="260.1" y="125.9">2</text>
<text x="263.6" y="123.5" transform="rotate(-90 263.6 123.5)">1</text>
<text x="263.6" y="130.1" transform="rotate(-90 263.6 130.1)">3</text>
<text x="55.5" y="134.2" transform="rotate(-90 55.5 134.2)">SCL1</text>
<text x="57.9" y="134.2" transform="rotate(-90 57.9 134.2)">SDA1</text>
<text x="60.3" y="134.2" transform="rotate(-90 60.3 134.2)">AREF</text>
<text x="62.7" y="134.2" transform="rotate(-90 62.7 134.2)">GND</text>
<text x="65" y="134.2" transform="rotate(-90 65 134.2)">13</text>
<text x="67.4" y="134.2" transform="rotate(-90 67.4 134.2)">12</text>
<text x="69.8" y="134.2" transform="rotate(-90 69.8 134.2)">11</text>
<text x="72.2" y="134.2" transform="rotate(-90 72.2 134.2)">10</text>
<text x="74.5" y="134.2" transform="rotate(-90 74.5 134.2)">9</text>
<text x="75.6" y="137.9" transform="rotate(-90 75.6 137.9)">9</text>
<text x="76.9" y="134.2" transform="rotate(-90 76.9 134.2)">8</text>
<text x="78" y="137.9" transform="rotate(-90 78 137.9)">8</text>
<text x="84.1" y="134.2" transform="rotate(-90 84.1 134.2)">7</text>
<text x="85.1" y="137.9" transform="rotate(-90 85.1 137.9)">7</text>
<text x="86.4" y="134.2" transform="rotate(-90 86.4 134.2)">6</text>
<text x="87.5" y="137.9" transform="rotate(-90 87.5 137.9)">6</text>
<text x="88.8" y="134.2" transform="rotate(-90 88.8 134.2)">5</text>
<text x="89.8" y="137.9" transform="rotate(-90 89.8 137.9)">5</text>
<text x="91.2" y="134.2" transform="rotate(-90 91.2 134.2)">4</text>
<text x="92.2" y="137.9" transform="rotate(-90 92.2 137.9)">4</text>
<text x="93.6" y="134.2" transform="rotate(-90 93.6 134.2)">3</text>
<text x="94.6" y="137.9" transform="rotate(-90 94.6 137.9)">3</text>
<text x="95.9" y="134.2" transform="rotate(-90 95.9 134.2)">2</text>
<text x="97" y="137.9" transform="rotate(-90 97 137.9)">2</text>
<text x="98.3" y="134.2" transform="rotate(-90 98.3 134.2)">1</text>
<text x="100.7" y="134.2" transform="rotate(-90 100.7 134.2)">0</text>
<text x="107.8" y="134.2" transform="rotate(-90 107.8 134.2)">14</text>
<text x="110.2" y="134.2" transform="rotate(-90 110.2 134.2)">15</text>
<text x="112.6" y="134.2" transform="rotate(-90 112.6 134.2)">16</text>
<text x="115" y="134.2" transform="rotate(-90 115 134.2)">17</text>
<text x="117.3" y="134.2" transform="rotate(-90 117.3 134.2)">18</text>
<text x="119.7" y="134.2" transform="rotate(-90 119.7 134.2)">19</text>
<text x="122.1" y="134.2" transform="rotate(-90 122.1 134.2)">20</text>
<text x="124.5" y="134.2" transform="rotate(-90 124.5 134.2)">21</text>
<text x="56.6" y="141.8" transform="rotate(-90 56.6 141.8)">SCL1</text>
<text x="58.9" y="142" transform="rotate(-90 58.9 142)">SDA1</text>
<text x="61.3" y="142.1" transform="rotate(-90 61.3 142.1)">AREF</text>
<text x="63.7" y="141.2" transform="rotate(-90 63.7 141.2)">GND</text>
<text x="66.1" y="139" transform="rotate(-90 66.1 139)">13</text>
<text x="68.4" y="139" transform="rotate(-90 68.4 139)">12</text>
<text x="70.8" y="138.9" transform="rotate(-90 70.8 138.9)">11</text>
<text x="73.2" y="139" transform="rotate(-90 73.2 139)">10</text>
<text x="99.4" y="141.8" transform="rotate(-90 99.4 141.8)">1(TX)</text>
<text x="101.7" y="142" transform="rotate(-90 101.7 142)">0(RX)</text>
<text x="135.3" y="140">+5V.</text>
<text x="137" y="142.4">22</text>
<text x="141.8" y="143.7">24</text>
<text x="141.8" y="141.4">22</text>
<text x="141.8" y="139">5V.</text>
<text x="147.3" y="139">5V..</text>
<text x="148.4" y="141.4">23</text>
<text x="148.4" y="143.7">25</text>
<text x="153.2" y="140">+5V..</text>
<text x="153.2" y="142.4">23</text>
<text x="248.1" y="143.3">14</text>
<text x="108.9" y="144.1" transform="rotate(-90 108.9 144.1)">14(TX3)</text>
<text x="111.2" y="144.3" transform="rotate(-90 111.2 144.3)">15(RX3)</text>
<text x="113.6" y="144.1" transform="rotate(-90 113.6 144.1)">16(TX2)</text>
<text x="116" y="144.3" transform="rotate(-90 116 144.3)">17(RX2)</text>
<text x="118.4" y="144.1" transform="rotate(-90 118.4 144.1)">18(TX1)</text>
<text x="120.8" y="144.3" transform="rotate(-90 120.8 144.3)">19(RX1)</text>
<text x="123.1" y="144.5" transform="rotate(-90 123.1 144.5)">20(SDA)</text>
<text x="125.5" y="144.3" transform="rotate(-90 125.5 144.3)">21(SCL)</text>
<text x="137" y="149.5">28</text>
<text x="137" y="147.2">26</text>
<text x="137" y="144.8">24</text>
<text x="141.8" y="148.5">28</text>
<text x="141.8" y="146.1">26</text>
<text x="148.4" y="146.1">27</text>
<text x="148.4" y="148.5">29</text>
<text x="153.2" y="144.8">25</text>
<text x="153.2" y="147.2">27</text>
<text x="153.2" y="149.6">29</text>
<text x="248.1" y="145.7">16</text>
<text x="248.1" y="148">48</text>
<text x="254.7" y="144.3">GSRN_PL5D</text>
<text x="254.7" y="146.7">TSALL_PL6B</text>
<text x="254.7" y="149.1">SLEEPN</text>
<text x="137" y="154.3">32</text>
<text x="137" y="151.9">30</text>
<text x="141.8" y="155.6">34</text>
<text x="141.8" y="153.3">32</text>
<text x="141.8" y="150.9">30</text>
<text x="148.4" y="150.9">31</text>
<text x="148.4" y="153.3">33</text>
<text x="148.4" y="155.6">35</text>
<text x="153.2" y="151.9">31</text>
<text x="153.2" y="154.3">33</text>
<text x="246.2" y="150.4">35*2</text>
<text x="246.2" y="155.2">60*3</text>
<text x="248.1" y="152.8">88</text>
<text x="254.7" y="151.5">VCC</text>
<text x="254.7" y="153.8">VCC_AUX</text>
<text x="137" y="161.4">38</text>
<text x="137" y="159.1">36</text>
<text x="137" y="156.7">34</text>
<text x="141.8" y="160.4">38</text>
<text x="141.8" y="158">36</text>
<text x="148.4" y="158">37</text>
<text x="148.4" y="160.4">39</text>
<text x="153.2" y="156.7">35</text>
<text x="153.2" y="159.1">37</text>
<text x="153.2" y="161.4">39</text>
<text x="246.2" y="157.5">10*3</text>
<text x="246.2" y="159.9">12*8</text>
<text x="254.7" y="156.2">VCC_IO_0</text>
<text x="254.7" y="158.6">VCC_IO_1</text>
<text x="254.7" y="161">GND</text>
<text x="137" y="166.2">42</text>
<text x="137" y="163.8">40</text>
<text x="141.8" y="167.5">44</text>
<text x="141.8" y="165.2">42</text>
<text x="141.8" y="162.8">40</text>
<text x="148.4" y="162.8">41</text>
<text x="148.4" y="165.2">43</text>
<text x="148.4" y="167.5">45</text>
<text x="153.2" y="163.8">41</text>
<text x="153.2" y="166.2">43</text>
<text x="137" y="173.3">48</text>
<text x="137" y="170.9">46</text>
<text x="137" y="168.6">44</text>
<text x="141.8" y="172.3">48</text>
<text x="141.8" y="169.9">46</text>
<text x="148.4" y="169.9">47</text>
<text x="148.4" y="172.3">49</text>
<text x="153.2" y="168.6">45</text>
<text x="153.2" y="171">47</text>
<text x="153.2" y="173.3">49</text>
<text x="137" y="178.1">52</text>
<text x="137" y="175.7">50</text>
<text x="141.8" y="179.4">GNGDN..D....</text>
<text x="141.8" y="177">52</text>
<text x="141.8" y="174.7">50</text>
<text x="147.4" y="179.4">.</text>
<text x="148.4" y="174.7">51</text>
<text x="148.4" y="177">53</text>
<text x="153.2" y="175.7">51</text>
<text x="153.2" y="178.1">53</text>
<text x="66.1" y="182.3" transform="rotate(-90 66.1 182.3)">(N/C)</text>
<text x="68.5" y="182.3" transform="rotate(-90 68.5 182.3)">IOREF</text>
<text x="70.8" y="182.3" transform="rotate(-90 70.8 182.3)">RESET</text>
<text x="73.2" y="182.3" transform="rotate(-90 73.2 182.3)">3.3V</text>
<text x="75.6" y="182.3" transform="rotate(-90 75.6 182.3)">5V</text>
<text x="78" y="182.3" transform="rotate(-90 78 182.3)">GND..</text>
<text x="80.3" y="182.3" transform="rotate(-90 80.3 182.3)">GND.</text>
<text x="82.7" y="182.3" transform="rotate(-90 82.7 182.3)">VIN</text>
<text x="89.9" y="182.3" transform="rotate(-90 89.9 182.3)">A0</text>
<text x="92.2" y="182.3" transform="rotate(-90 92.2 182.3)">A1</text>
<text x="94.6" y="182.3" transform="rotate(-90 94.6 182.3)">A2</text>
<text x="97" y="182.3" transform="rotate(-90 97 182.3)">A3</text>
<text x="99.4" y="182.3" transform="rotate(-90 99.4 182.3)">A4</text>
<text x="101.7" y="182.3" transform="rotate(-90 101.7 182.3)">A5</text>
<text x="104.1" y="182.3" transform="rotate(-90 104.1 182.3)">A6</text>
<text x="106.5" y="182.3" transform="rotate(-90 106.5 182.3)">A7</text>
<text x="113.6" y="182.3" transform="rotate(-90 113.6 182.3)">A8</text>
<text x="116" y="182.3" transform="rotate(-90 116 182.3)">A9</text>
<text x="118.4" y="182.3" transform="rotate(-90 118.4 182.3)">A10</text>
<text x="120.8" y="182.3" transform="rotate(-90 120.8 182.3)">A11</text>
<text x="123.1" y="182.3" transform="rotate(-90 123.1 182.3)">A12</text>
<text x="125.5" y="182.3" transform="rotate(-90 125.5 182.3)">A13</text>
<text x="127.9" y="182.3" transform="rotate(-90 127.9 182.3)">A14</text>
<text x="130.3" y="182.3" transform="rotate(-90 130.3 182.3)">A15</text>
<text x="133.1" y="180.5">GND...</text>
<text x="153.2" y="180.5">GND.</text>
<text x="158.2" y="180.5">...</text>
<text x="65" y="188.3" transform="rotate(-90 65 188.3)">N/C</text>
<text x="67.4" y="191.5" transform="rotate(-90 67.4 191.5)">I/OREF</text>
<text x="69.8" y="191.6" transform="rotate(-90 69.8 191.6)">RESET</text>
<text x="72.2" y="189" transform="rotate(-90 72.2 189)">3.3V</text>
<text x="74.5" y="187.3" transform="rotate(-90 74.5 187.3)">5V</text>
<text x="76.9" y="190.4" transform="rotate(-90 76.9 190.4)">GND..</text>
<text x="79.3" y="189.9" transform="rotate(-90 79.3 189.9)">GND.</text>
<text x="81.7" y="188.2" transform="rotate(-90 81.7 188.2)">VIN</text>
<text x="88.8" y="187.3" transform="rotate(-90 88.8 187.3)">A0</text>
<text x="91.2" y="187.3" transform="rotate(-90 91.2 187.3)">A1</text>
<text x="93.6" y="187.3" transform="rotate(-90 93.6 187.3)">A2</text>
<text x="95.9" y="187.3" transform="rotate(-90 95.9 187.3)">A3</text>
<text x="98.3" y="187.3" transform="rotate(-90 98.3 187.3)">A4</text>
<text x="100.7" y="187.3" transform="rotate(-90 100.7 187.3)">A5</text>
<text x="103.1" y="187.3" transform="rotate(-90 103.1 187.3)">A6</text>
<text x="105.5" y="187.3" transform="rotate(-90 105.5 187.3)">A7</text>
<text x="112.6" y="187.3" transform="rotate(-90 112.6 187.3)">A8</text>
<text x="115" y="187.3" transform="rotate(-90 115 187.3)">A9</text>
<text x="117.3" y="188.4" transform="rotate(-90 117.3 188.4)">A10</text>
<text x="119.7" y="188.3" transform="rotate(-90 119.7 188.3)">A11</text>
<text x="122.1" y="188.4" transform="rotate(-90 122.1 188.4)">A12</text>
<text x="124.5" y="188.4" transform="rotate(-90 124.5 188.4)">A13</text>
<text x="126.9" y="188.4" transform="rotate(-90 126.9 188.4)">A14</text>
<text x="129.2" y="188.4" transform="rotate(-90 129.2 188.4)">A15</text>
</g>
<g font-size="1.7" fill="#c90d0c">
<text x="147.4" y="65.3" transform="rotate(-90 147.4 65.3)">+</text>
<text x="155.2" y="65.3" transform="rotate(-90 155.2 65.3)">+</text>
<text x="230.4" y="61.2" transform="rotate(-90 230.4 61.2)">+</text>
<text x="237.5" y="61.2" transform="rotate(-90 237.5 61.2)">+</text>
<text x="244.7" y="61.2" transform="rotate(-90 244.7 61.2)">+</text>
<text x="144.3" y="75.3" transform="rotate(-90 144.3 75.3)">+</text>
<text x="151.4" y="75.3" transform="rotate(-90 151.4 75.3)">+</text>
<text x="229.1" y="93">VCC</text>
<text x="233.6" y="93.4">EN</text>
<text x="228.9" y="99.4">GND</text>
<text x="232.4" y="96.3">OUT</text>
</g>
<g font-size="1.7" fill="#808080">
<text x="211.3" y="68.9">SW_RUNHALT</text>
<text x="224.9" y="69.4">3</text>
<text x="225.2" y="67">2</text>
<text x="232.3" y="69.4">1</text>
</g>
</svg>
